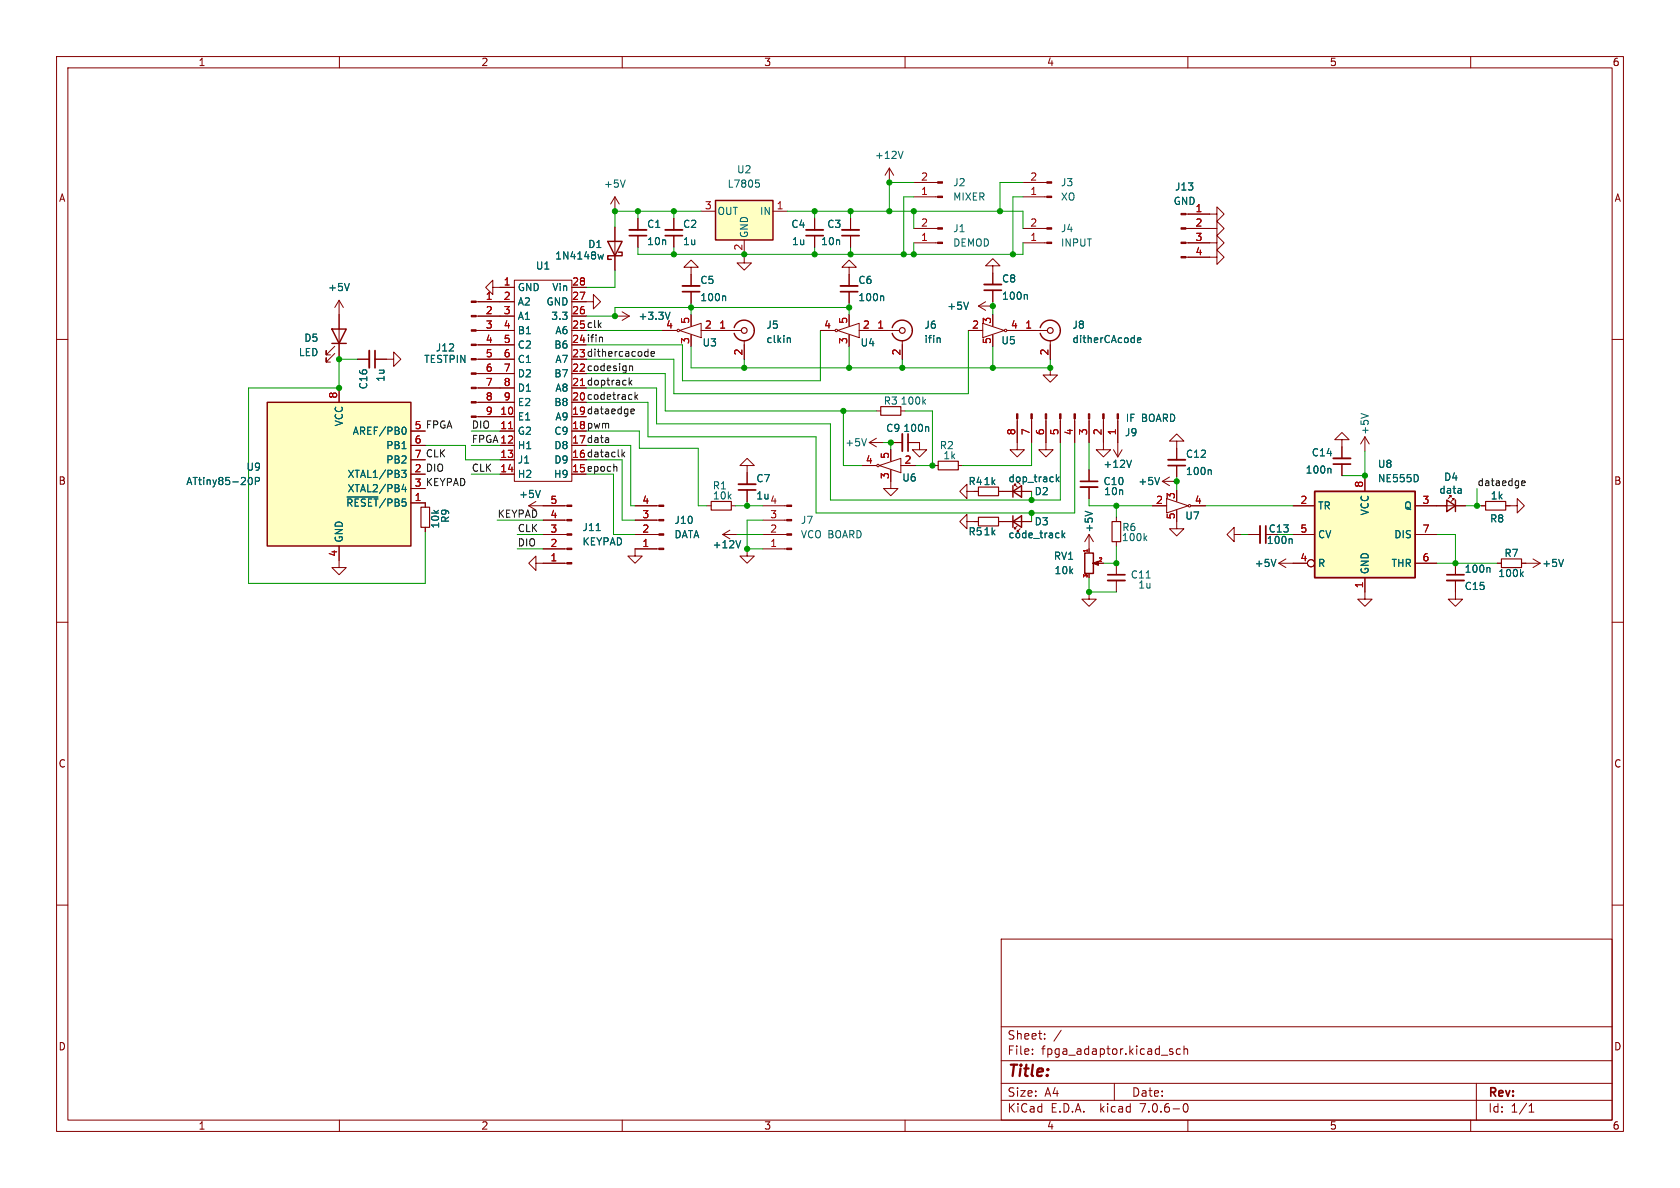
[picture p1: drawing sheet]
<svg xmlns="http://www.w3.org/2000/svg" width="297mm" height="210mm" viewBox="0 0 297 210" stroke-linecap="round" stroke-linejoin="round" font-family="sans-serif">
<g fill="none" stroke="#840000" stroke-width=".18">
<path d="M10 10h277v190h-277zM12 12h273v186h-273zM60 10v2M110 10v2M160 10v2M210 10v2M260 10v2M108.7 34.8v2.5M108.7 34.8l-.8 1.3M108.7 34.8l.8 1.3M112.8 38.6v2M119.1 38.6v2"/>
<path d="M124 37.3h2.5M136.7 37.3h2.5M144 38.6v2M150.4 38.6v2M157.2 29.7l-.7 1.3M157.2 29.7v2.6M157.2 29.7l.8 1.3M161.5 32.3h4.3M161.5 34.8h4.3M180.8 32.3h4.3M180.8 34.8h4.3M209.7 37.8h5.4v-1.2l1.3 1.2-1.3 1.3v-1.3"/>
<path d="M10 60h2M59.9 53.1v10.1M59.9 53.1l-.7 1.3M59.9 53.1l.8 1.3M84.2 58.4h6.7M84.2 53.3h6.7M84.2 55.9h6.7M87.1 50.8v-1.3l-1.2 1.3 1.2 1.3v-1.3h3.8M90.9 49.5h10.2v35.6h-10.2zM101.1 53.3h3.8v-1.2l1.3 1.2-1.3 1.3v-1.3M101.1 50.8h2.5M101.1 55.9h2.5"/>
<path d="M108.7 55.9h2.6M108.7 40.1v7.7M110 55.1l1.3 .8M111.3 55.9l-1.3 .7M112.8 41.7v2M117.1 58.4h2.5M119.1 41.7v2M120.1 58.4l3.9-1.2v2.5zM122.2 47.2h1.2l-1.2-1.2-1.3 1.2h1.3v3.3M122.2 51.6v2M122.2 55.6v2M122.2 59.2v2"/>
<path d="M124 58.4h7.1M131.6 45.2v1.3h1.2l-1.2 1.3-1.3-1.3h1.3M131.6 42.4v2.6M144 41.7v2M145 58.4h2.6M148.1 58.4l3.8-1.2v2.5zM150.1 47.2h1.3l-1.3-1.2-1.3 1.2h1.3v3.3M150.1 51.6v2M150.1 55.6v2M150.1 59.2v2M150.4 41.7v2M151.9 58.4h7.1"/>
<path d="M161.5 42.9h4.3M161.5 40.4h4.3M171.2 58.4h2.5M173 54.1l1.2 .8M173 54.1h2.5M173.7 57.2l3.8 1.2-3.8 1.3zM174.2 53.3l-1.2 .8M175.5 47h1.3l-1.3-1.3-1.3 1.3h1.3v3.3M175.5 51.3v2M175.5 55.6v2M175.5 59.2v2M178.1 58.4h7.1"/>
<path d="M180.8 42.9h4.3M180.8 40.4h4.3M209.7 45.5h5.4v-1.3l1.3 1.3-1.3 1.2v-1.2M209.7 40.4h5.4v-1.3l1.3 1.3-1.3 1.3v-1.3M209.7 42.9h5.4v-1.2l1.3 1.2-1.3 1.3v-1.3M285 60h2M59.2 62.5l-1.5 1.5v-.8v.8h.7M59.2 61.2l-1.5 1.5v-.7v.7h.7M59.9 68.6v2.5M63.2 63.5h2.1M66.3 63.5h3.3v-1.3l1.3 1.3-1.3 1.3v-1.3M72.6 76.2h2.6"/>
<path d="M72.6 78.7h2.6M84.2 63.5h6.7M84.2 73.7h6.7M84.2 61h6.7M84.2 66h6.7M84.2 68.6h6.7M84.2 71.1h6.7M88.4 76.2h2.5M88.4 78.7h2.5M131.6 60.2v3.3M153.7 78.2h2.5M153.7 78.2l1.2 .8"/>
<path d="M154.9 72.6h.8M154.9 77.5l-1.2 .7M157.5 78.2h2M157.5 79.5v2M159.3 72.6h.7M159.5 60.2v3.3M160.5 78.2h2.1v1.3h1.2l-1.2 1.3-1.3-1.3h1.3M179.8 74v5.5h-1.2l1.2 1.3 1.3-1.3h-1.3M182.4 74v4.2M184.9 74v5.5h-1.3l1.3 1.3 1.3-1.3h-1.3M185.7 65v1.3h1.2l-1.2 1.3-1.3-1.3h1.3M185.7 60.2v3.3"/>
<path d="M187.5 74v4.2M190 74v4.2M192.5 74v4.2M195.1 74v5.5h-1.3l1.3 1.3 1.2-1.3h-1.2M196.8 79.5l.8 1.3M197.6 74v6.8M198.4 79.5l-.8 1.3M208 78h1.3l-1.3-1.3-1.2 1.3h1.2v3.3M237.2 77.7h1.3l-1.3-1.2-1.2 1.2h1.2v3.3M241.3 77.2l-.8 1.3M241.3 77.2v2.6M241.3 77.2l.8 1.3"/>
<path d="M59.9 96.5v3.8h1.3l-1.3 1.3-1.2-1.3h1.2M72.6 88.9h2.6v.8M72.6 86.4h2.6M72.6 81.3h2.6M75.2 93.2v.8M88.4 81.3h2.5M88.4 83.8h2.5M93.5 89.4h6.7M93.5 89.4l1.2 .8M94.7 99.6v-1.3l-1.2 1.3 1.2 1.2v-1.2h5.5M94.7 88.6l-1.2 .8M96 91.9h4.2"/>
<path d="M96 94.5h4.2M96 97h4.2M112.3 89.4h4.2M112.3 91.9h4.2M112.3 94.5h4.2M116.5 97h-4.2v1.3h1.2l-1.2 1.3-1.3-1.3h1.3M125 89.4h.7M127.8 94.5h2.5M127.8 94.5l1.2 .8M129 93.7l-1.2 .8M129.3 89.4h.7M132.1 82.3h1.2l-1.2-1.3-1.3 1.3h1.3v3.3"/>
<path d="M132.1 97v1.3h1.2l-1.2 1.3-1.3-1.3h1.3M132.1 86.6v2M134.9 89.4h4.2M134.9 91.9h4.2M134.9 94.5h4.2M134.9 97h4.2M152.4 82.3h2.5M155.4 82.3l3.9-1.3v2.6zM157.5 83.1v3.3h1.2l-1.2 1.2-1.3-1.2h1.3M159.3 82.3h2.5M165.1 82.3h.8M169.4 82.3h.8"/>
<path d="M170.9 92.2v-1.3l-1.2 1.3 1.2 1.3v-1.3h2.1M170.9 86.9v-1.3l-1.2 1.3 1.2 1.2v-1.2h2.1M176.5 92.2h5.9M176.5 86.9h5.9M179.8 93l-.5 .5h.3h-.3v-.3M192.5 83.1v2M192.5 86.1v2M192.5 94.5v3.2M192.5 94.5l-.7 1.3M192.5 94.5l.8 1.3M194.1 99.6h1M197.4 91.4v.8"/>
<path d="M197.4 95.8v.7M197.4 99.6v2M203.7 89.4h2.5M205.5 85.1l1.3 .8M205.5 85.1h2.5M206.2 88.1l3.9 1.3-3.9 1.3zM206.8 84.3l-1.3 .8M208 90.2v3.3h1.3l-1.3 1.2-1.2-1.2h1.2M208 82.3v2M208 86.6v2M210.6 89.4h2.5M218.2 94.5v-1.3l-1.3 1.3 1.3 1.3v-1.3h1.3"/>
<path d="M220.7 94.5h2.1M226.1 99.6h5M226.1 99.6l1.2 .7M227.3 98.8l-1.2 .8M228.6 89.4h3.8M228.6 94.5h3.8M237.2 82v2.1M241.3 84.3v2.6M250.2 89.4h8.9M250.2 94.5h3.8M250.2 99.6h3.8M256.5 87.9v-.3h-.2h.2l-.5 .5"/>
<path d="M257 88.4v-.3h-.2h.2l-.5 .5M257.3 99.6v2M261.9 89.4h.7M264.7 99.6h.7M266.2 89.4h2v-1.3l1.3 1.3-1.3 1.3v-1.3M269 99.6h3.3M271 98.8l1.3 .8M272.3 99.6l-1.3 .7M10 110h2M192.5 104.6v1.3h1.3l-1.3 1.3-1.2-1.3h1.2M197.4 102.6v2M241.3 102.1v3.8h1.3l-1.3 1.3-1.3-1.3h1.3"/>
<path d="M257.3 102.6v3.3h1.3l-1.3 1.3-1.3-1.3h1.3M285 110h2M10 160h2M285 160h2M177 166h108v32h-108zM60 198v2M110 198v2M160 198v2M177 194.5h108M177 191.5h108M177 187.5h108M177 181.5h108"/>
<path d="M182.5 186.3v.1M182.5 185.5v.1M184.7 183.6v.1M184.7 182.8v.1M187.6 182.1l-1.3 2M197 191.5v3M206.8 185.8l.5 .2 .1 .2-.2 .2-.5-.1M206.8 185.5h.5M208.7 185.5l-.5-.1-.2 .3v.4l.1 .2h.6M209.3 185.5l.2-.1 .4 .1 .1 .9M209.3 184.9v1.5M209.3 195.2l.2-.1a.81 .81 0 0 1 .6 .6 .81 .81 0 0 1-.3 .8l-.1 .1a.81 .81 0 0 1-.4-1.4z"/>
<path d="M210 198v2M260 198v2M261 191.5v6.5M270.3 196.6h.9M270.3 195.5l.4-.4v1.5"/>
<circle cx="119.9" cy="58.4" r=".22"/>
<circle cx="147.9" cy="58.4" r=".22"/>
<circle cx="177.8" cy="58.4" r=".22"/>
<circle cx="155.2" cy="82.3" r=".22"/>
<circle cx="210.3" cy="89.4" r=".22"/>
<circle cx="231.8" cy="99.6" r=".63"/>
</g>
<g fill="none" stroke="#006464" stroke-width=".18">
<path d="M110.5 31.8l-.4 1.3M133.6 31.8h.6M133.7 32.3h.3l.3 .2-.2 .5-.4 .1M159.6 26.7l-.4 1.3M61.8 50.1l-.5 1.3M106.7 44.9l-.3 .9-.2-.6-.2 .6M118.5 55.2l-.5 1.3M128.1 52.3l.2 .2v.7M139.4 59.7l.3 .2v.7M156 52.3l.2 .2v.7M166 59.7l.2 .2v.7M171.2 53.4l-.4 1.3"/>
<path d="M181.4 52.1l.2 .1v.7M71.2 75.6l.2-.1a.68 .68 0 0 1 .4 .6 .68 .68 0 0 1-.4 .7l-.2-.1M153.2 77.5l-.4 1.3M163.3 71l.3 .4M163.6 70.6l-.5 .5M164 75.4l.2 .2v.7M201.1 60.1l.6-.1-.1-.2-.3-.1-.2 .2v.6h.5M240.6 73.1l1.3 .4M44.1 84.5l.1-.1a.68 .68 0 0 1 .4 .6 .68 .68 0 0 1-.4 .7l-.1-.1M45.1 85.1l.7-.1 .1-.2-.1-.3-.7-.1v1.3M61.3 87.9h5.5M71 83.1h.8l-.4 .5 .3 .1v.6l-.1 .1-.5-.1"/>
<path d="M71.4 85.6l-.3 .9h.8M71.7 86.1v.8M95.5 86.7l-.4 1.3M105.4 93.8h.7M130.9 95.6l-.4 1.2M186.8 83.9v1.3M186.9 84.7l.3 .5M187.2 84.3l-.4 .5M187.8 93.8v1.3M187.9 94.6l.4 .5M188.3 94.2l-.5 .5M191.8 90.4l1.3 .4"/>
<path d="M200 81.4l-.4 1.2M202.4 95.1l.3 .5M202.7 94.7l-.4 .5M205 84.4l-.4 1.3M214 83l.1 .2v.7M225.6 98.9l-.4 1.2M228.3 95.2l.1 .2v.7M235.1 82.8l.2 .2v.6M250.7 84.2v.7M276.4 98.9l-.4 1.2M202.6 102.2h.8M263.2 100.3l.2 .2v.7"/>
<path d="M268.9 101.4l.4 .5M269.3 101.1l-.5 .5"/>
</g>
<g fill="#ffffc2" stroke="#ffffc2" stroke-width=".18">
<path d="M126.5 35.4h10.2v7h-10.2z"/>
<path d="M47.2 71.1h25.4v25.4h-25.4z"/>
<path d="M232.4 86.9h17.8v15.2h-17.8z"/>
</g>
<g fill="none" stroke="#840000" stroke-width=".25">
<path d="M126.5 35.4h10.2v7h-10.2zM58.7 58.2h2.5l-1.3 2.5zM107.4 42.7h2.6l-1.3 2.5zM109.3 44.6h.7v.6h-2.6v.6h.7M129.8 57.9a1.81 1.81 0 0 1 2.8-1 1.81 1.81 0 0 1 0 3 1.81 1.81 0 0 1-2.8-1M157.7 57.9a1.81 1.81 0 0 1 2.8-1 1.81 1.81 0 0 1 0 3 1.81 1.81 0 0 1-2.8-1M183.9 57.9a1.81 1.81 0 0 1 2.8-1 1.81 1.81 0 0 1 0 3 1.81 1.81 0 0 1-2.8-1M47.2 71.1h25.4v25.4h-25.4zM58.7 60.7h2.5M179.1 92.2l1.5-1v2zM179.1 86.9l1.5-1v2zM179.1 85.9v2"/>
<path d="M179.1 91.2v2M191.8 97.8h1.5v3.6h-1.5zM232.4 86.9h17.8v15.2h-17.8zM255.8 88.4l1.5 1-1.5 1zM257.3 88.4v2"/>
</g>
<g fill="none" stroke="#840000" stroke-width=".33">
<path d="M111.3 40.6h3M117.6 40.6h3M120.6 50.5h3.1M142.5 40.6h3M148.6 50.5h3M148.8 40.6h3.1M174 50.3h3M65.3 62v3M159.5 76.7v3.1M130.6 85.6h3M191 86.1h3.1M206.5 81.3h3"/>
<path d="M222.8 93v3M235.7 81h3.1M195.8 102.6h3.1M255.8 102.6h3"/>
</g>
<g fill="none" stroke="#840000" stroke-width=".3">
<path d="M111.3 41.7h3M117.6 41.7h3M120.6 51.6h3.1M142.5 41.7h3M148.6 51.6h3M148.8 41.7h3.1M174 51.3h3M66.3 62v3M160.5 76.7v3.1M130.6 86.6h3M191 85.1h3.1M206.5 82.3h3"/>
<path d="M223.8 93v3M235.7 82h3.1M195.8 101.6h3.1M255.8 101.6h3"/>
</g>
<g fill="none" stroke="#840000" stroke-width=".2">
<path d="M155.7 71.9h3.6v1.5h-3.6zM74.4 89.7h1.5v3.5h-1.5zM125.7 88.6h3.6v1.6h-3.6zM165.9 81.5h3.5v1.6h-3.5zM173 91.4h3.5v1.6h-3.5zM173 86.1h3.5v1.5h-3.5zM196.6 92.2h1.5v3.6h-1.5zM262.6 88.6h3.6v1.6h-3.6zM265.4 98.8h3.6v1.5h-3.6z"/>
<circle cx="131.6" cy="58.4" r=".51"/>
<circle cx="159.5" cy="58.4" r=".51"/>
<circle cx="185.7" cy="58.4" r=".51"/>
</g>
<g fill="#840000" stroke="#840000" stroke-width=".18">
<path d="M116.5 89.3h.8v.2h-.8z"/>
<path d="M116.5 91.8h.8v.3h-.8z"/>
<path d="M116.5 94.4h.8v.2h-.8z"/>
<path d="M116.5 96.9h.8v.3h-.8z"/>
<path d="M208.8 45.3h.9v.3h-.9z"/>
<path d="M208.8 42.8h.9v.3h-.9z"/>
<path d="M208.8 40.3h.9v.2h-.9z"/>
<path d="M208.8 37.7h.9v.3h-.9z"/>
<path d="M185.1 40.3h.8v.2h-.8z"/>
<path d="M185.1 42.8h.8v.3h-.8z"/>
<path d="M185.1 32.1h.8v.3h-.8z"/>
<path d="M185.1 34.7h.8v.2h-.8z"/>
<path d="M165.8 40.3h.8v.2h-.8z"/>
<path d="M165.8 42.8h.8v.3h-.8z"/>
<path d="M165.8 32.1h.8v.3h-.8z"/>
<path d="M165.8 34.7h.8v.2h-.8z"/>
<path d="M100.2 89.3h.9v.2h-.9z"/>
<path d="M100.2 91.8h.9v.3h-.9z"/>
<path d="M100.2 94.4h.9v.2h-.9z"/>
<path d="M100.2 96.9h.9v.3h-.9z"/>
<path d="M100.2 99.4h.9v.3h-.9z"/>
<path d="M83.3 73.5h.9v.3h-.9z"/>
<path d="M83.3 71h.9v.2h-.9z"/>
<path d="M83.3 68.5h.9v.2h-.9z"/>
<path d="M83.3 65.9h.9v.3h-.9z"/>
<path d="M83.3 63.4h.9v.2h-.9z"/>
<path d="M83.3 60.8h.9v.3h-.9z"/>
<path d="M83.3 58.3h.9v.2h-.9z"/>
<path d="M83.3 55.8h.9v.2h-.9z"/>
<path d="M83.3 53.2h.9v.3h-.9z"/>
<path d="M193.2 99.6l1-.4v.7l-1-.3h.2z"/>
<path d="M139.1 89.3h.9v.2h-.9z"/>
<path d="M139.1 91.8h.9v.3h-.9z"/>
<path d="M139.1 94.4h.9v.2h-.9z"/>
<path d="M139.1 96.9h.9v.3h-.9z"/>
<path d="M179.7 73.2h.3v.8h-.3z"/>
<path d="M182.2 73.2h.3v.8h-.3z"/>
<path d="M184.8 73.2h.2v.8h-.2z"/>
<path d="M187.3 73.2h.3v.8h-.3z"/>
<path d="M189.9 73.2h.2v.8h-.2z"/>
<path d="M192.4 73.2h.3v.8h-.3z"/>
<path d="M194.9 73.2h.3v.8h-.3z"/>
<path d="M197.5 73.2h.2v.8h-.2z"/>
</g>
<path d="M89.9 75.8h.7" fill="none" stroke="#a90000" stroke-width=".18"/>
<g fill="none" stroke="#0f0f0f" stroke-width=".18">
<path d="M106.3 59.6l.2 .2v.6M110 79.5v1.3M110.4 79.9l-.4 .5M111.2 66.8v1.3M111.3 64.7v.8M111.3 64.8l.2-.1h.3v.8M111.4 67.6l.3 .5M111.5 73l.2 .1h.4M111.5 72.5l.2-.2h.3l.1 .2v.1l-.6 .1M111.7 67.2l-.5 .5M112.3 69.3v1.3M112.4 70.1l.3 .5"/>
<path d="M112.7 69.8l-.4 .4M114.2 62.1l.4 .1M114.6 61.7v1.3M114.6 62.9l-.4 .1M115.1 62.6l.6-.2-.1-.2-.3-.1-.2 .2 .1 .6h.4M108.9 82.5l.2 .1v.7M110.1 80.3l.3 .5M269 85.7l.2 .1h.4M269 85.2l.2-.2h.2l.2 .2v.1l-.6 .1"/>
</g>
<g fill="none" stroke="#009600" stroke-width=".18">
<path d="M112.8 37.3v1.3M119.1 37.3v1.3M124 37.3h-15.3v2.8M139.2 37.3h41.6v3.1M144 37.3v1.3M150.4 37.3v1.3M161.5 32.3h-4.3v5M161.5 34.8h-1.7v10.2M161.5 37.3v3.1M180.8 34.8h-1.7v10.2M180.8 32.3h-4v5M103.6 58.4h13.5"/>
<path d="M108.7 47.8v3h-5.1M119.1 43.7v1.3M122.2 53.6v2M131.6 45v.2M144 43.7v1.3M145 58.4v8.9h-24.4v-6.3h-17M150.1 54.4h-41.4v1.5h-5.1M150.1 53.6v2M150.4 43.7v1.3M161.5 42.9v2.1M171.2 58.4v11.2h-52.1v-6.1h-15.5M175.5 53.3v2.3"/>
<path d="M180.8 42.9v2.1h-68v-1.3M59.9 63.2v5.4h-16v34.5h31.3v-9.1M59.9 63.5h3.3M75.2 78.7h7.1v2.6h6.1M83.3 78.7h5.1M83.3 76.2h5.1M103.6 71.1h11v6.1h29.7v13.5h45.7v-12.5M103.6 66h14v6.6h37.3M103.6 68.6h12.5v6.3h30.7v13.5h40.7v-10.2M103.6 78.7h7.9v10.7h.8M103.6 76.2h9.4v3h10.4v10.2h1.6M122.2 61.2v3.8h63.5v-1.5"/>
<path d="M131.6 63.5v1.5M149.1 72.6v9.7h3.3M150.1 61.2v3.8M156.2 78.2h1.3v1.3M159.5 63.5v1.5M160 72.6h4.8v9.7M175.5 61.2v3.8M182.4 78.2v4.1h-12.2M192.5 78.2v4.9M241.3 79.8v4.5M83.3 83.8h5.1M87.9 91.9h8.1"/>
<path d="M91.4 94.5h4.6M91.4 97h4.6M103.6 83.8h4.9v10.7h3.8M103.6 81.3h6.4v10.6h2.3M130 89.4h4.9M130.3 94.5h4.6M132.1 88.6v.8M134.9 91.9h-2.8v5.1h2.8M161.8 82.3h3.3M182.4 86.9v1.5M182.4 90.7v1.5M192.5 88.1v1.3h11.2"/>
<path d="M197.4 89.4v2M197.4 96.5v3.1h-2.3M208 84.3v2.3M213.1 89.4h15.5M219.5 94.5h1.2M225.8 94.5h2.8M237.2 84.1h4.1M254 94.5h3.3v5.1M254 99.6h10.7M259.1 89.4h2.8M261.1 86.4v3M192.5 102.1v2.5h4.9"/>
</g>
<g fill="#009600" stroke="#009600" stroke-width=".18">
<circle cx="132.1" cy="97" r=".46"/>
<circle cx="132.1" cy="89.4" r=".46"/>
<circle cx="59.9" cy="68.6" r=".46"/>
<circle cx="59.9" cy="63.5" r=".46"/>
<circle cx="119.1" cy="37.3" r=".46"/>
<circle cx="112.8" cy="37.3" r=".46"/>
<circle cx="131.6" cy="65" r=".46"/>
<circle cx="108.7" cy="37.3" r=".46"/>
<circle cx="144" cy="37.3" r=".46"/>
<circle cx="131.6" cy="45" r=".46"/>
<circle cx="144" cy="45" r=".46"/>
<circle cx="122.2" cy="54.4" r=".46"/>
<circle cx="108.7" cy="55.9" r=".46"/>
<circle cx="182.4" cy="88.4" r=".46"/>
<circle cx="149.1" cy="72.6" r=".46"/>
<circle cx="150.1" cy="65" r=".46"/>
<circle cx="159.5" cy="65" r=".46"/>
<circle cx="182.4" cy="90.7" r=".46"/>
<circle cx="157.5" cy="78.2" r=".46"/>
<circle cx="164.8" cy="82.3" r=".46"/>
<circle cx="197.4" cy="89.4" r=".46"/>
<circle cx="257.3" cy="99.6" r=".46"/>
<circle cx="261.1" cy="89.4" r=".46"/>
<circle cx="192.5" cy="104.6" r=".46"/>
<circle cx="197.4" cy="99.6" r=".46"/>
<circle cx="208" cy="85.1" r=".46"/>
<circle cx="241.3" cy="84.1" r=".46"/>
<circle cx="175.5" cy="54.1" r=".46"/>
<circle cx="176.8" cy="37.3" r=".46"/>
<circle cx="179.1" cy="45" r=".46"/>
<circle cx="175.5" cy="65" r=".46"/>
<circle cx="185.7" cy="65" r=".46"/>
<circle cx="161.5" cy="45" r=".46"/>
<circle cx="161.5" cy="37.3" r=".46"/>
<circle cx="157.2" cy="37.3" r=".46"/>
<circle cx="150.4" cy="37.3" r=".46"/>
<circle cx="159.8" cy="45" r=".46"/>
<circle cx="150.1" cy="54.4" r=".46"/>
<circle cx="150.4" cy="45" r=".46"/>
<circle cx="119.1" cy="45" r=".46"/>
<circle cx="157.2" cy="32.3" r=".46"/>
</g>
<text font-size="2.8" fill="#840000" x="178" y="190.9">Title:</text>
<g font-size="2.1" fill="#840000">
<text x="178" y="184">Sheet:</text>
<text x="178" y="186.7">File:</text>
<text x="184.1" y="186.7">fpga_adaptor.kicad_sch</text>
<text x="178" y="196.9">KiCad</text>
<text x="178" y="194.1">Size:</text>
<text x="184.7" y="194.1">A4</text>
<text x="185.7" y="196.9">E.D.A.</text>
<text x="194.6" y="196.9">kicad</text>
<text x="200" y="194.1">Date:</text>
<text x="201.8" y="196.9">7.0.6-0</text>
<text x="263" y="194.3">Rev:</text>
<text x="263" y="196.9">Id:</text>
<text x="267.1" y="196.9">1/1</text>
</g>
<g font-size="1.8" fill="#840000">
<text x="35" y="11.9">1</text>
<text x="85" y="11.9">2</text>
<text x="135" y="11.9">3</text>
<text x="185" y="11.9">4</text>
<text x="235" y="11.9">5</text>
<text x="285" y="11.9">6</text>
<text x="10.3" y="35.9">A</text>
<text x="285.3" y="35.9">A</text>
<text x="101.1" y="58.2">25 clk</text>
<text x="101.1" y="65.8">22 codesign</text>
<text x="101.1" y="63.2">23 dithercacode</text>
<text x="101.1" y="60.7">24 ifin</text>
<text x="101.1" y="70.9">20 codetrack</text>
<text x="101.1" y="75.9">18 pwm</text>
<text x="101.1" y="73.4">19 dataedge</text>
<text x="73.2" y="83.6">2 DIO</text>
<text x="101.1" y="83.6">15 epoch</text>
<text x="101.1" y="81">16 dataclk</text>
<text x="101.1" y="78.5">17 data</text>
<text x="10.3" y="85.9">B</text>
<text x="285.3" y="85.9">B</text>
<text x="224.2" y="94.3">C13</text>
<text x="10.3" y="135.9">C</text>
<text x="285.3" y="135.9">C</text>
<text x="10.3" y="185.9">D</text>
<text x="285.3" y="185.9">D</text>
<text x="35" y="199.9">1</text>
<text x="85" y="199.9">2</text>
<text x="135" y="199.9">3</text>
<text x="185" y="199.9">4</text>
<text x="235" y="199.9">5</text>
<text x="285" y="199.9">6</text>
</g>
<g font-size="1.8" fill="#006464">
<text x="154.6" y="28.3">+12V</text>
<text x="106.7" y="33.4">+5V</text>
<text x="128.5" y="33.4">L7805</text>
<text x="130.2" y="30.8">U2</text>
<text x="168.4" y="33.1">J2</text>
<text x="168.4" y="35.7">MIXER</text>
<text x="187.5" y="33.1">J3</text>
<text x="187.5" y="35.7">XO</text>
<text x="207.6" y="33.9">J13</text>
<text x="114.3" y="40.5">C1</text>
<text x="120.7" y="40.5">C2</text>
<text x="126.7" y="38.2">OUT</text>
<text x="134.3" y="38.2">IN</text>
<text x="139.8" y="40.5">C4</text>
<text x="146.2" y="40.5">C3</text>
<text x="168.4" y="41.2">J1</text>
<text x="187.5" y="41.2">J4</text>
<text x="207.4" y="36.4">GND</text>
<text x="94.6" y="47.9">U1</text>
<text x="98.1" y="46.1">1N4148w</text>
<text x="103.9" y="44">D1</text>
<text x="114.3" y="43.5">10n</text>
<text x="120.7" y="43.5">1u</text>
<text x="132.4" y="42.2" transform="rotate(-90 132.4 42.2)">GND</text>
<text x="139.9" y="43.5">1u</text>
<text x="145.1" y="43.5">10n</text>
<text x="168.4" y="43.8">DEMOD</text>
<text x="187.5" y="43.8">INPUT</text>
<text x="57.9" y="51.7">+5V</text>
<text x="91.4" y="51.7">GND</text>
<text x="97.5" y="51.7">Vin</text>
<text x="123.7" y="50.4">C5</text>
<text x="123.7" y="53.4">100n</text>
<text x="151.6" y="50.4">C6</text>
<text x="151.6" y="53.4">100n</text>
<text x="177" y="50.1">C8</text>
<text x="177" y="53.2">100n</text>
<text x="91.4" y="54.2">A2</text>
<text x="91.4" y="56.7">A1</text>
<text x="91.4" y="59.3">B1</text>
<text x="96.5" y="54.2">GND</text>
<text x="97.4" y="56.7">3.3</text>
<text x="98.1" y="59.3">A6</text>
<text x="112.8" y="56.7">+3.3V</text>
<text x="117.7" y="58.2">4</text>
<text x="135.4" y="58.3">J5</text>
<text x="163.3" y="58.3">J6</text>
<text x="167.4" y="55">+5V</text>
<text x="189.5" y="58.3">J8</text>
<text x="52.7" y="63.2">LED</text>
<text x="53.7" y="60.6">D5</text>
<text x="74.9" y="64.4">TESTPIN</text>
<text x="76.9" y="62.3">J12</text>
<text x="91.4" y="61.8">C2</text>
<text x="91.4" y="64.4">C1</text>
<text x="97.9" y="61.8">B6</text>
<text x="98.1" y="64.4">A7</text>
<text x="124.1" y="61.4">U3</text>
<text x="135.4" y="60.8">clkin</text>
<text x="152" y="61.4">U4</text>
<text x="163.3" y="60.8">ifin</text>
<text x="176.9" y="61.1">U5</text>
<text x="189.5" y="60.8">ditherCAcode</text>
<text x="65.1" y="68.9" transform="rotate(-90 65.1 68.9)">C16</text>
<text x="68.2" y="67.6" transform="rotate(-90 68.2 67.6)">1u</text>
<text x="91.4" y="66.9">D2</text>
<text x="91.4" y="69.4">D1</text>
<text x="91.4" y="72">E2</text>
<text x="97.9" y="72">B8</text>
<text x="97.9" y="66.9">B7</text>
<text x="98.1" y="69.4">A8</text>
<text x="156.1" y="71.7">R3</text>
<text x="159.1" y="71.7">100k</text>
<text x="60.8" y="75.5" transform="rotate(-90 60.8 75.5)">VCC</text>
<text x="62.3" y="77.1">AREF/PB0</text>
<text x="91.4" y="74.5">E1</text>
<text x="91.4" y="77.1">G2</text>
<text x="97.9" y="77.1">C9</text>
<text x="98.1" y="74.5">A9</text>
<text x="156.6" y="76.6">C9</text>
<text x="159.6" y="76.6">100n</text>
<text x="198.8" y="77.3">J9</text>
<text x="198.9" y="74.8">IF</text>
<text x="201.8" y="74.8">BOARD</text>
<text x="242.2" y="77" transform="rotate(-90 242.2 77)">+5V</text>
<text x="43.5" y="83.4">U9</text>
<text x="68.2" y="79.6">PB1</text>
<text x="68.2" y="82.1">PB2</text>
<text x="91.4" y="79.6">H1</text>
<text x="91.4" y="82.1">J1</text>
<text x="97.9" y="82.1">D9</text>
<text x="97.9" y="79.6">D8</text>
<text x="149.3" y="79.1">+5V</text>
<text x="166" y="79.6">R2</text>
<text x="166.7" y="81.4">1k</text>
<text x="195" y="82.9">+12V</text>
<text x="209.6" y="81.1">C12</text>
<text x="230.7" y="83.9">100n</text>
<text x="231.8" y="80.9">C14</text>
<text x="243.5" y="82.9">U8</text>
<text x="32.8" y="86">ATtiny85-20P</text>
<text x="61.1" y="89.8">~{RESET}/PB5</text>
<text x="61.3" y="84.7">XTAL1/PB3</text>
<text x="61.3" y="87.2">XTAL2/PB4</text>
<text x="91.4" y="84.7">H2</text>
<text x="91.7" y="88.2">+5V</text>
<text x="97.8" y="84.7">H9</text>
<text x="125.9" y="86.7">R1</text>
<text x="125.9" y="88.5">10k</text>
<text x="133.6" y="85.4">C7</text>
<text x="133.6" y="88.5">1u</text>
<text x="136.1" y="89.2">4</text>
<text x="159.4" y="85.3">U6</text>
<text x="171.1" y="86">R4</text>
<text x="173.8" y="86">1k</text>
<text x="178.2" y="85.4">dop_track</text>
<text x="182.8" y="87.7">D2</text>
<text x="195" y="86">C10</text>
<text x="195.1" y="87.7">10n</text>
<text x="201.1" y="86">+5V</text>
<text x="209.6" y="84.2">100n</text>
<text x="243.5" y="85.4">NE555D</text>
<text x="254.4" y="87.5">data</text>
<text x="255.2" y="85.2">D4</text>
<text x="263.4" y="88.5">1k</text>
<text x="77.8" y="93.5" transform="rotate(-90 77.8 93.5)">10k</text>
<text x="79.6" y="92.5" transform="rotate(-90 79.6 92.5)">R9</text>
<text x="102.9" y="94.1">J11</text>
<text x="119.1" y="92.8">J10</text>
<text x="119.1" y="95.4">DATA</text>
<text x="141.5" y="92.8">J7</text>
<text x="141.5" y="95.4">VCO BOARD</text>
<text x="171.1" y="94.8">R5</text>
<text x="173.8" y="94.8">1k</text>
<text x="178.2" y="95.4">code_track</text>
<text x="182.8" y="93.1">D3</text>
<text x="193.4" y="94.2" transform="rotate(-90 193.4 94.2)">+5V</text>
<text x="198.2" y="95.9">100k</text>
<text x="198.3" y="94.1">R6</text>
<text x="209.4" y="92">U7</text>
<text x="232.9" y="90.3">TR</text>
<text x="232.9" y="95.4">CV</text>
<text x="242.2" y="91.2" transform="rotate(-90 242.2 91.2)">VCC</text>
<text x="246.4" y="95.4">DIS</text>
<text x="248.1" y="90.3">Q</text>
<text x="263.3" y="92.6">R8</text>
<text x="60.8" y="96" transform="rotate(-90 60.8 96)">GND</text>
<text x="102.9" y="96.6">KEYPAD</text>
<text x="125.9" y="97.1">+12V</text>
<text x="186.2" y="99.2">RV1</text>
<text x="186.3" y="101.7">10k</text>
<text x="221.7" y="100.4">+5V</text>
<text x="223.9" y="96.4">100n</text>
<text x="232.9" y="100.4">R</text>
<text x="242.2" y="101.6" transform="rotate(-90 242.2 101.6)">GND</text>
<text x="245.9" y="100.4">THR</text>
<text x="258.8" y="101.4">100n</text>
<text x="265.9" y="98.7">R7</text>
<text x="272.6" y="100.4">+5V</text>
<text x="199.8" y="102.5">C11</text>
<text x="201.1" y="104.2">1u</text>
<text x="258.8" y="104.5">C15</text>
<text x="264.8" y="102.2">100k</text>
</g>
<g font-size="1.8" fill="#a90000">
<text x="162.7" y="34.5">1</text>
<text x="162.7" y="32">2</text>
<text x="182" y="34.5">1</text>
<text x="182" y="32">2</text>
<text x="124.5" y="37.1">3</text>
<text x="137.2" y="37.1">1</text>
<text x="162.7" y="40.1">2</text>
<text x="182" y="40.1">2</text>
<text x="211.3" y="37.6">1</text>
<text x="211.3" y="40.1">2</text>
<text x="131.3" y="44.4" transform="rotate(-90 131.3 44.4)">2</text>
<text x="162.7" y="42.7">1</text>
<text x="182" y="42.7">1</text>
<text x="211.3" y="42.7">3</text>
<text x="211.3" y="45.2">4</text>
<text x="85.8" y="53.1">1</text>
<text x="89" y="50.5">1</text>
<text x="89" y="53.1">2</text>
<text x="101.1" y="53.1">27</text>
<text x="101.1" y="50.5">28</text>
<text x="85.8" y="55.6">2</text>
<text x="85.8" y="58.2">3</text>
<text x="89" y="55.6">3</text>
<text x="89" y="58.2">4</text>
<text x="101.1" y="55.6">26</text>
<text x="101.1" y="58.2">25</text>
<text x="121.9" y="57.3" transform="rotate(-90 121.9 57.3)">5</text>
<text x="124.5" y="58.2">2</text>
<text x="127.1" y="58.2">1</text>
<text x="145.6" y="58.2">4</text>
<text x="149.9" y="57.3" transform="rotate(-90 149.9 57.3)">5</text>
<text x="152.5" y="58.2">2</text>
<text x="155" y="58.2">1</text>
<text x="171.8" y="58.2">2</text>
<text x="175.3" y="57.3" transform="rotate(-90 175.3 57.3)">3</text>
<text x="178.6" y="58.2">4</text>
<text x="181.2" y="58.2">1</text>
<text x="85.8" y="60.7">4</text>
<text x="85.8" y="63.2">5</text>
<text x="85.8" y="65.8">6</text>
<text x="89" y="60.7">5</text>
<text x="89" y="63.2">6</text>
<text x="89" y="65.8">7</text>
<text x="101.1" y="65.8">22</text>
<text x="101.1" y="63.2">23</text>
<text x="101.1" y="60.7">24</text>
<text x="121.9" y="60.9" transform="rotate(-90 121.9 60.9)">3</text>
<text x="131.3" y="62.9" transform="rotate(-90 131.3 62.9)">2</text>
<text x="149.9" y="60.9" transform="rotate(-90 149.9 60.9)">3</text>
<text x="159.3" y="62.9" transform="rotate(-90 159.3 62.9)">2</text>
<text x="175.3" y="60.9" transform="rotate(-90 175.3 60.9)">5</text>
<text x="185.4" y="62.9" transform="rotate(-90 185.4 62.9)">2</text>
<text x="59.7" y="70.6" transform="rotate(-90 59.7 70.6)">8</text>
<text x="85.8" y="68.3">7</text>
<text x="85.8" y="70.9">8</text>
<text x="89" y="68.3">8</text>
<text x="89" y="70.9">9</text>
<text x="101.1" y="68.3">21 doptrack</text>
<text x="101.1" y="70.9">20</text>
<text x="101.1" y="68.3">21</text>
<text x="73.2" y="75.9">5</text>
<text x="85.8" y="73.4">9</text>
<text x="88.4" y="73.4">10</text>
<text x="88.4" y="75.9">11</text>
<text x="101.1" y="75.9">18</text>
<text x="101.1" y="73.4">19</text>
<text x="179.6" y="77" transform="rotate(-90 179.6 77)">8</text>
<text x="182.1" y="77" transform="rotate(-90 182.1 77)">7</text>
<text x="184.7" y="77" transform="rotate(-90 184.7 77)">6</text>
<text x="187.2" y="77" transform="rotate(-90 187.2 77)">5</text>
<text x="189.7" y="77" transform="rotate(-90 189.7 77)">4</text>
<text x="192.3" y="77" transform="rotate(-90 192.3 77)">3</text>
<text x="194.8" y="77" transform="rotate(-90 194.8 77)">2</text>
<text x="197.4" y="77" transform="rotate(-90 197.4 77)">1</text>
<text x="73.2" y="78.5">6</text>
<text x="73.2" y="83.6">2</text>
<text x="73.2" y="81">7</text>
<text x="88.4" y="81">13</text>
<text x="88.4" y="83.6">14</text>
<text x="88.4" y="78.5">12</text>
<text x="101.1" y="83.6">15</text>
<text x="101.1" y="81">16</text>
<text x="101.1" y="78.5">17</text>
<text x="153" y="82">4</text>
<text x="157.2" y="81.2" transform="rotate(-90 157.2 81.2)">5</text>
<text x="159.8" y="82">2</text>
<text x="73.2" y="88.6">1</text>
<text x="73.2" y="86.1">3</text>
<text x="97.2" y="89.2">5</text>
<text x="113.5" y="89.2">4</text>
<text x="157.2" y="84.8" transform="rotate(-90 157.2 84.8)">3</text>
<text x="204.3" y="89.2">2</text>
<text x="207.8" y="88.3" transform="rotate(-90 207.8 88.3)">3</text>
<text x="211.1" y="89.2">4</text>
<text x="229.8" y="89.2">2</text>
<text x="241" y="86.3" transform="rotate(-90 241 86.3)">8</text>
<text x="251.4" y="89.2">3</text>
<text x="97.2" y="94.2">3</text>
<text x="97.2" y="91.7">4</text>
<text x="113.5" y="94.2">2</text>
<text x="113.5" y="91.7">3</text>
<text x="136.1" y="94.2">2</text>
<text x="136.1" y="91.7">3</text>
<text x="207.8" y="91.9" transform="rotate(-90 207.8 91.9)">5</text>
<text x="229.8" y="94.2">5</text>
<text x="251.4" y="94.2">7</text>
<text x="59.7" y="98.5" transform="rotate(-90 59.7 98.5)">4</text>
<text x="97.2" y="99.3">1</text>
<text x="97.2" y="96.8">2</text>
<text x="113.5" y="96.8">1</text>
<text x="136.1" y="96.8">1</text>
<text x="229.8" y="99.3">4</text>
<text x="251.4" y="99.3">6</text>
<text x="241" y="104.1" transform="rotate(-90 241 104.1)">1</text>
</g>
<g font-size="1.8" fill="#0f0f0f">
<text x="73.2" y="75.9">5 FPGA</text>
<text x="83.3" y="75.9">DIO</text>
<text x="73.2" y="81">7 CLK</text>
<text x="83.3" y="78.4">FPGA12</text>
<text x="83.3" y="83.5">CLK</text>
<text x="73.2" y="86.1">3 KEYPAD</text>
<text x="261.1" y="86">dataedge</text>
<text x="87.9" y="91.6">KEYPAD</text>
<text x="91.4" y="94.1">CLK</text>
<text x="91.4" y="96.7">DIO</text>
</g>
<g font-size=".9" fill="#a90000">
<text x="192.3" y="97.8" transform="rotate(-90 192.3 97.8)">1</text>
<text x="194.1" y="99.3">2</text>
<text x="192.3" y="102.2" transform="rotate(-90 192.3 102.2)">3</text>
</g>
</svg>
